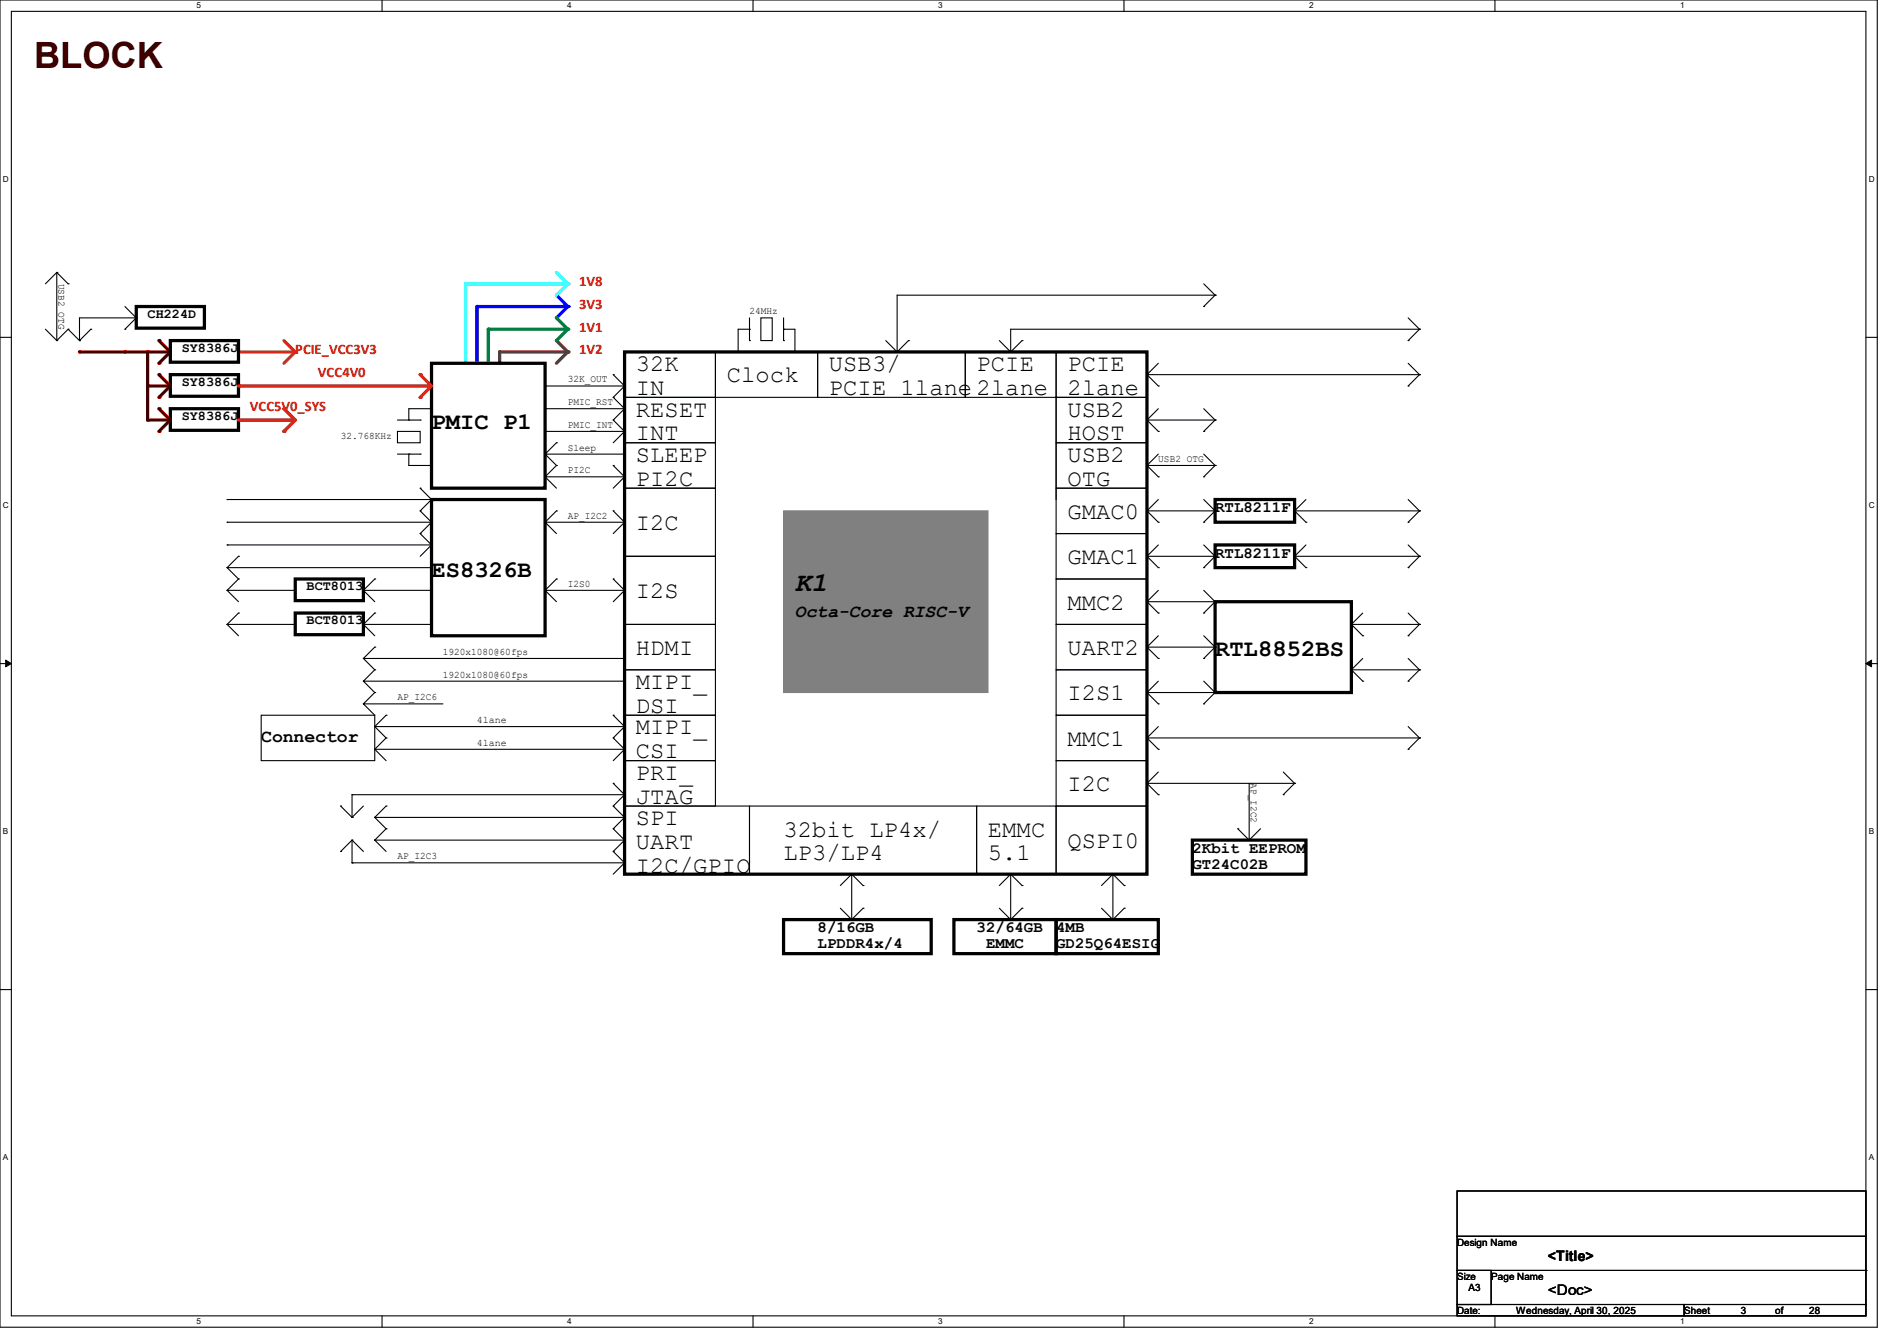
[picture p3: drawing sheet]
<svg xmlns="http://www.w3.org/2000/svg" width="297mm" height="210mm" viewBox="0 0 297 210" stroke-linecap="round" stroke-linejoin="round" font-family="sans-serif">
<path d="M0 0h293.9v207.9h-293.9zM1.8 1.8h290.3v204.3h-290.3z" fill="none" stroke="#000" stroke-width=".17"/>
<g fill="#fff">
<path d="M30.8 .2h.7v1.4h-.7z"/>
<path d="M30.8 206.2h.7v1.4h-.7z"/>
</g>
<path d="M59.8 0v1.8M59.8 206.1v1.8" fill="none" stroke="#000" stroke-width=".17"/>
<g fill="#fff">
<path d="M88.8 .2h.7v1.4h-.7z"/>
<path d="M88.8 206.2h.7v1.4h-.7z"/>
</g>
<path d="M117.9 0v1.8M117.9 206.1v1.8" fill="none" stroke="#000" stroke-width=".17"/>
<g fill="#fff">
<path d="M146.9 .2h.7v1.4h-.7z"/>
<path d="M146.9 206.2h.7v1.4h-.7z"/>
</g>
<path d="M176 0v1.8M176 206.1v1.8" fill="none" stroke="#000" stroke-width=".17"/>
<g fill="#fff">
<path d="M205 .2h.7v1.4h-.7z"/>
<path d="M205 206.2h.7v1.4h-.7z"/>
</g>
<path d="M234.1 0v1.8M234.1 206.1v1.8" fill="none" stroke="#000" stroke-width=".17"/>
<g fill="#fff">
<path d="M263.1 .2h.6v1.4h-.6z"/>
<path d="M263.1 206.2h.6v1.4h-.6z"/>
<path d="M.5 27.3h.9v1.4h-.9z"/>
<path d="M292.6 27.3h.9v1.4h-.9z"/>
<path d="M.5 78.4h.9v1.4h-.9z"/>
<path d="M292.6 78.4h.9v1.4h-.9z"/>
</g>
<path d="M0 52.8h1.8M292.1 52.8h1.8" fill="none" stroke="#000" stroke-width=".17"/>
<g fill="#fff">
<path d="M.5 129.5h.8v1.4h-.8z"/>
<path d="M292.6 129.5h.8v1.4h-.8z"/>
</g>
<path d="M0 103.9h1.8M292.1 103.9h1.8" fill="none" stroke="#000" stroke-width=".17"/>
<path d="M.9 103.4l.9 .5-.9 .5zM292.1 103.9l.9-.5v1z" fill="#000" stroke="#000" stroke-width=".16"/>
<g fill="#fff">
<path d="M.5 180.5h.8v1.4h-.8z"/>
<path d="M292.6 180.5h.8v1.4h-.8z"/>
</g>
<g fill="none" stroke="#000" stroke-width=".17">
<path d="M7.1 51.6l1.8 1.7M8.9 53.3h.1M8.9 42.7h.1M8.9 42.7l-1.8 1.7M8.9 42.7v10.6M8.9 42.7l1.8 1.7M10.7 51.6h.1M10.7 44.4h.1M10.7 51.6l-1.8 1.7M10.7 51.6l1.7 1.7M12.4 53.3h.1M14.2 51.6h.1"/>
<path d="M14.2 51.6l-1.8 1.7M19.6 51.6h.1M19.6 48l1.7 1.8M21.3 49.8h.1M21.3 49.8h-8.9v3.5M21.3 49.8l-1.7 1.8M0 155h1.8M292.1 155h1.8"/>
</g>
<path d="M24.9 53.3l1.8 1.8" fill="none" stroke="#800000" stroke-width=".51"/>
<circle cx="24.9" cy="53.3" r=".25" fill="#800000"/>
<path d="M44.4 53.3l1.8 1.8" fill="none" stroke="#ff8000" stroke-width=".51"/>
<circle cx="46.2" cy="55.1" r=".25" fill="#ff8000"/>
<path d="M46.2 55.1l-1.8 1.8" fill="none" stroke="#ff8000" stroke-width=".51"/>
<circle cx="46.2" cy="55.1" r=".25" fill="#ff8000"/>
<path d="M12.4 55.1h7.2" fill="none" stroke="#800000" stroke-width=".51"/>
<circle cx="12.4" cy="55.1" r=".25" fill="#800000"/>
<path d="M19.6 55.1h7.1" fill="none" stroke="#800000" stroke-width=".51"/>
<circle cx="19.6" cy="55.1" r=".25" fill="#800000"/>
<path d="M37.3 55.1h8.9" fill="none" stroke="#ff8000" stroke-width=".51"/>
<circle cx="46.2" cy="55.1" r=".25" fill="#ff8000"/>
<path d="M26.7 55.1l-1.8 1.8" fill="none" stroke="#800000" stroke-width=".51"/>
<circle cx="24.9" cy="56.9" r=".25" fill="#800000"/>
<path d="M21.3 48h10.7v3.4h-10.7zM26.7 53.3h10.6v3.4h-10.6zM26.7 58.7h10.6v3.4h-10.6zM26.7 64h10.6v3.4h-10.6zM46.2 90.7h10.7v3.4h-10.7zM46.2 96h10.7v3.4h-10.7z" fill="none" stroke="#000" stroke-width=".51"/>
<path d="M24.9 58.7l1.8 1.8" fill="none" stroke="#800000" stroke-width=".51"/>
<circle cx="24.9" cy="58.7" r=".25" fill="#800000"/>
<path d="M23.1 60.5h3.6" fill="none" stroke="#800000" stroke-width=".51"/>
<circle cx="23.1" cy="60.5" r=".25" fill="#800000"/>
<path d="M37.3 60.5h30.3" fill="none" stroke="#f00" stroke-width=".51"/>
<circle cx="37.3" cy="60.5" r=".25" fill="#f00"/>
<path d="M26.7 60.5l-1.8 1.7" fill="none" stroke="#800000" stroke-width=".51"/>
<circle cx="24.9" cy="62.2" r=".25" fill="#800000"/>
<path d="M24.9 64l1.8 1.8" fill="none" stroke="#800000" stroke-width=".51"/>
<circle cx="24.9" cy="64" r=".25" fill="#800000"/>
<path d="M23.1 55.1v5.4" fill="none" stroke="#800000" stroke-width=".51"/>
<circle cx="23.1" cy="55.1" r=".25" fill="#800000"/>
<path d="M23.1 65.8h3.6" fill="none" stroke="#800000" stroke-width=".51"/>
<circle cx="23.1" cy="65.8" r=".25" fill="#800000"/>
<path d="M87.1 42.7l1.8 1.7" fill="none" stroke="#0ff" stroke-width=".51"/>
<circle cx="88.9" cy="44.4" r=".25" fill="#0ff"/>
<path d="M124.5 55.1h.1M124.5 51.6v3.5" fill="none" stroke="#000" stroke-width=".17"/>
<path d="M26.7 65.8l-1.8 1.8" fill="none" stroke="#800000" stroke-width=".51"/>
<circle cx="24.9" cy="67.6" r=".25" fill="#800000"/>
<path d="M72.9 44.4h16" fill="none" stroke="#0ff" stroke-width=".51"/>
<circle cx="88.9" cy="44.4" r=".25" fill="#0ff"/>
<path d="M188.5 44.4l1.7 1.8M190.2 46.2h.1" fill="none" stroke="#000" stroke-width=".17"/>
<path d="M72.9 44.4v12.5" fill="none" stroke="#0ff" stroke-width=".51"/>
<circle cx="72.9" cy="44.5" r=".25" fill="#0ff"/>
<path d="M87.1 46.2l1.8 1.8" fill="none" stroke="#00f" stroke-width=".51"/>
<circle cx="88.9" cy="48" r=".25" fill="#00f"/>
<path d="M88.9 44.4l-1.8 1.8" fill="none" stroke="#0ff" stroke-width=".51"/>
<circle cx="88.9" cy="44.4" r=".25" fill="#0ff"/>
<path d="M122.7 51.6h.1M122.7 51.6h1.8M140.5 55.1h.1M188.5 48h.1M190.2 46.2h.1M190.2 46.2h-49.7v8.9M190.2 46.2l-1.7 1.8" fill="none" stroke="#000" stroke-width=".17"/>
<path d="M23.1 60.5v5.3" fill="none" stroke="#800000" stroke-width=".51"/>
<circle cx="23.1" cy="60.5" r=".25" fill="#800000"/>
<path d="M74.7 48v8.9" fill="none" stroke="#00f" stroke-width=".51"/>
<circle cx="74.7" cy="48" r=".25" fill="#00f"/>
<path d="M74.7 48h14.2" fill="none" stroke="#00f" stroke-width=".51"/>
<circle cx="88.9" cy="48" r=".25" fill="#00f"/>
<path d="M122.7 53.3h.1M122.7 49.8v3.5" fill="none" stroke="#000" stroke-width=".17"/>
<path d="M88.9 48l-1.8 1.8" fill="none" stroke="#00f" stroke-width=".51"/>
<circle cx="88.9" cy="48" r=".25" fill="#00f"/>
<path d="M115.6 55.1h.1M115.6 51.6v3.5M220.5 49.8l1.7 1.8M222.2 51.6h.1" fill="none" stroke="#000" stroke-width=".17"/>
<path d="M76.5 51.6v5.3" fill="none" stroke="#008040" stroke-width=".51"/>
<circle cx="76.5" cy="51.6" r=".25" fill="#008040"/>
<path d="M76.5 51.6h12.4" fill="none" stroke="#008040" stroke-width=".51"/>
<circle cx="88.9" cy="51.6" r=".25" fill="#008040"/>
<path d="M87.1 49.8l1.8 1.8" fill="none" stroke="#008040" stroke-width=".51"/>
<circle cx="87.1" cy="49.8" r=".25" fill="#008040"/>
<path d="M138.7 53.3l1.8 1.8M140.5 55.1h.1M156.5 53.3l1.7 1.8M158.2 55.1h.1M220.5 53.3h.1M222.2 51.6h.1M222.2 51.6h-64v3.5M222.2 51.6l-1.7 1.7" fill="none" stroke="#000" stroke-width=".17"/>
<path d="M87.1 53.3l1.8 1.8" fill="none" stroke="#804000" stroke-width=".51"/>
<circle cx="88.9" cy="55.1" r=".25" fill="#804000"/>
<path d="M115.6 51.6h1.7M117.3 53.3h.1M117.3 51.6h.1M117.3 49.8v3.5M142.2 53.3h.1M142.2 53.3l-1.7 1.8M160 53.3h.1M160 53.3l-1.8 1.8" fill="none" stroke="#000" stroke-width=".17"/>
<path d="M78.2 55.1v1.8" fill="none" stroke="#804000" stroke-width=".51"/>
<circle cx="78.2" cy="55.1" r=".25" fill="#804000"/>
<path d="M78.2 55.1h10.7" fill="none" stroke="#804000" stroke-width=".51"/>
<circle cx="88.9" cy="55.1" r=".25" fill="#804000"/>
<g fill="none" stroke="#000" stroke-width=".17">
<path d="M97.8 55.1h14.2v7.1h-14.2zM112 55.1h16v7.1h-16zM128 55.1h23.1v7.1h-23.1zM165.4 55.1h14.2v7.1h-14.2zM97.8 76.5h14.2v10.6h-14.2zM97.8 87.1h14.2v10.7h-14.2zM165.4 97.8h14.2v7.1h-14.2zM97.8 112h14.2v7.1h-14.2zM97.8 119.1h14.2v7.1h-14.2zM165.4 112h14.2v7.1h-14.2zM165.4 104.9h14.2v7.1h-14.2zM165.4 119.1h14.2v7.1h-14.2z"/>
<path d="M97.8 126.2h19.5v10.7h-19.5zM165.4 126.2h14.2v10.7h-14.2z"/>
</g>
<path d="M190.2 78.2h12.5v3.6h-12.5zM190.2 85.3h12.5v3.6h-12.5zM149.4 144h16v5.4h-16zM165.4 144h16v5.4h-16z" fill="none" stroke="#000" stroke-width=".51"/>
<path d="M88.9 51.6l-1.8 1.7" fill="none" stroke="#008040" stroke-width=".51"/>
<circle cx="87.1" cy="53.3" r=".25" fill="#008040"/>
<path d="M67.6 56.9h17.7v19.6h-17.7zM67.6 78.2h17.7v21.4h-17.7zM190.2 94.2h21.4v14.3h-21.4zM186.7 131.6h17.8v5.3h-17.8zM122.7 144h23.1v5.4h-23.1z" fill="none" stroke="#000" stroke-width=".51"/>
<path d="M119.1 49.8h1.8v3.5h-1.8zM151.1 55.1h14.3v7.1h-14.3zM62.2 67.6h3.6v1.7h-3.6zM97.8 62.2h14.2v7.1h-14.2zM97.8 69.3h14.2v7.2h-14.2zM165.4 76.5h14.2v7.1h-14.2zM97.8 97.8h14.2v7.1h-14.2zM165.4 90.7h14.2v7.1h-14.2zM165.4 83.6h14.2v7.1h-14.2zM97.8 104.9h14.2v7.1h-14.2zM117.3 126.2h35.6v10.7h-35.6zM152.9 126.2h12.5v10.7h-12.5z" fill="none" stroke="#000" stroke-width=".17"/>
<path d="M67.6 60.5l-1.8 1.7" fill="none" stroke="#f00" stroke-width=".51"/>
<circle cx="65.8" cy="62.2" r=".25" fill="#f00"/>
<path d="M88.9 55.1l-1.8 1.8" fill="none" stroke="#804000" stroke-width=".51"/>
<circle cx="88.9" cy="55.1" r=".25" fill="#804000"/>
<path d="M179.6 58.7h.1M179.6 58.7l1.8 1.8M179.6 58.7h42.6M181.4 56.9l-1.8 1.8M220.5 56.9l1.7 1.8M222.2 58.7h.1M222.2 58.7l-1.7 1.8M181.4 60.5h.1M220.5 60.5h.1" fill="none" stroke="#000" stroke-width=".17"/>
<path d="M65.8 58.7l1.8 1.8" fill="none" stroke="#f00" stroke-width=".51"/>
<circle cx="65.8" cy="58.7" r=".25" fill="#f00"/>
<g fill="none" stroke="#000" stroke-width=".17">
<path d="M96 58.7h.1M96 58.7l1.8 1.8M35.6 78.2h.1M35.6 78.2h32M62.2 65.8h3.6M62.2 71.1h3.6M64 65.8h.1M64 71.1h.1M64 71.1v1.8h3.6M65.8 65.8h.1M65.8 71.1h.1M65.8 76.5h.1"/>
<path d="M65.8 76.5l1.8 1.7M67.6 64h.1M67.6 72.9h.1M67.6 78.2h.1M67.6 64h-3.6v1.8M67.6 78.2l-1.8 1.8M85.3 60.5h.1M85.3 64h.1M85.3 67.6h.1M85.3 71.1h.1M85.3 74.7h.1M85.3 64h12.5"/>
<path d="M85.3 60.5h12.5M85.3 71.1h12.5M85.3 67.6h12.5M85.3 71.1l1.8 1.8M85.3 74.7l1.8 1.8M85.3 74.7h12.5M87.1 69.3h.1M87.1 72.9h.1M87.1 69.3l-1.8 1.8M87.1 72.9l-1.8 1.8M96 62.2h.1M96 65.8h.1"/>
<path d="M96 72.9h.1M96 62.2l1.8 1.8M96 65.8l1.8 1.8M96 72.9l1.8 1.8M97.8 60.5h.1M97.8 64h.1M97.8 67.6h.1M97.8 74.7h.1M97.8 60.5l-1.8 1.7M97.8 64l-1.8 1.8M97.8 67.6l-1.8 1.7M97.8 74.7l-1.8 1.8"/>
<path d="M165.4 62.2h.1M165.4 62.2v16M179.6 72.9h.1M179.6 72.9h10.6M179.6 72.9l1.8 1.8M181.4 74.7h.1M181.4 71.1l-1.8 1.8M181.4 78.2l-1.8 1.8M188.5 74.7h.1M188.5 71.1l1.7 1.8M188.5 78.2l1.7 1.8M190.2 72.9h.1"/>
<path d="M190.2 72.9l-1.7 1.8M204.5 78.2l-1.8 1.8M220.5 78.2l1.7 1.8M35.6 81.8h.1M35.6 85.3h.1M35.6 88.9h.1M35.6 92.5h.1M35.6 97.8h.1M35.6 81.8h32M35.6 85.3h32M35.6 88.9h32M35.6 88.9l1.7 1.8"/>
<path d="M35.6 92.5h10.6M35.6 92.5l1.7 1.7M35.6 97.8h10.6M35.6 97.8l1.7 1.8M37.3 87.1h.1M37.3 90.7h.1M37.3 96h.1M37.3 87.1l-1.7 1.8M37.3 90.7l-1.7 1.8M37.3 96l-1.7 1.8M56.9 92.5h.1M56.9 97.8h.1"/>
<path d="M56.9 92.5h10.7M56.9 92.5l1.8 1.7M56.9 97.8h10.7M56.9 97.8l1.8 1.8M58.7 90.7h.1M58.7 96h.1M58.7 90.7l-1.8 1.8M58.7 96l-1.8 1.8M65.8 80h.1M65.8 83.6h.1M65.8 80l1.8 1.8M65.8 83.6l1.8 1.7"/>
<path d="M67.6 81.8h.1M67.6 85.3h.1M67.6 81.8l-1.8 1.8M67.6 85.3l-1.8 1.8M85.3 81.8h.1M85.3 92.5h.1M85.3 81.8h12.5M85.3 81.8l1.8 1.8M85.3 92.5h12.5M85.3 92.5l1.8 1.7M87.1 80h.1M87.1 90.7h.1"/>
<path d="M87.1 80l-1.8 1.8M87.1 90.7l-1.8 1.8M96 80h.1M96 90.7h.1M96 80l1.8 1.8M96 90.7l1.8 1.8M97.8 81.8h.1M97.8 92.5h.1M97.8 81.8l-1.8 1.8M97.8 92.5l-1.8 1.7M179.6 80h.1M179.6 87.1h.1"/>
<path d="M179.6 94.2h.1M179.6 80l1.8 1.8M179.6 80h10.6M179.6 87.1l1.8 1.8M179.6 87.1h10.6M179.6 94.2l1.8 1.8M179.6 94.2h10.6M181.4 81.8h.1M181.4 88.9h.1M181.4 96h.1M181.4 85.3l-1.8 1.8M181.4 92.5l-1.8 1.7"/>
<path d="M181.4 99.6l-1.8 1.7M188.5 81.8h.1M188.5 88.9h.1M188.5 96h.1M188.5 85.3l1.7 1.8M188.5 92.5l1.7 1.7M188.5 99.6l1.7 1.7M190.2 80h.1M190.2 87.1h.1M190.2 94.2h.1M190.2 80l-1.7 1.8M190.2 87.1l-1.7 1.8"/>
<path d="M190.2 94.2l-1.7 1.8M202.7 80h.1M202.7 87.1h.1M202.7 80h19.5M202.7 80l1.8 1.8M202.7 87.1h19.5M202.7 87.1l1.8 1.8M204.5 81.8h.1M204.5 88.9h.1M204.5 85.3l-1.8 1.8M211.6 97.8h.1M211.6 97.8h10.6"/>
<path d="M211.6 97.8l1.8 1.8M213.4 99.6h.1M213.4 96l-1.8 1.8M220.5 81.8h.1M220.5 88.9h.1M220.5 99.6h.1M220.5 85.3l1.7 1.8M220.5 96l1.7 1.8M222.2 80h.1M222.2 87.1h.1M222.2 97.8h.1M222.2 80l-1.7 1.8"/>
<path d="M222.2 87.1l-1.7 1.8M222.2 97.8l-1.7 1.8M56.9 103.1h.1M56.9 106.7h.1M56.9 110.2h.1M56.9 103.1h40.9M56.9 103.1l1.8 1.8M56.9 106.7h40.9M56.9 106.7l1.8 1.8M56.9 110.2h12.4M56.9 110.2l1.8 1.8M58.7 101.3h.1"/>
<path d="M58.7 104.9h.1M58.7 108.5h.1M58.7 101.3l-1.8 1.8M58.7 108.5l-1.8 1.7M58.7 104.9l-1.8 1.8M179.6 101.3h.1M179.6 108.5h.1M179.6 115.6h.1M179.6 101.3h10.6M179.6 101.3l1.8 1.8M179.6 108.5l1.8 1.7M179.6 108.5h10.6"/>
<path d="M179.6 115.6l1.8 1.7M179.6 115.6h42.6M181.4 103.1h.1M181.4 110.2h.1M181.4 117.3h.1M181.4 106.7l-1.8 1.8M181.4 113.8l-1.8 1.8M188.5 103.1h.1M188.5 110.2h.1M188.5 106.7l1.7 1.8M190.2 101.3h.1M190.2 108.5h.1"/>
<path d="M190.2 101.3l-1.7 1.8M190.2 108.5l-1.7 1.7M211.6 104.9h.1M211.6 104.9l1.8 1.8M211.6 104.9h10.6M213.4 106.7h.1M213.4 103.1l-1.8 1.8M220.5 106.7h.1M220.5 117.3h.1M220.5 103.1l1.7 1.8M220.5 113.8l1.7 1.8M222.2 104.9h.1"/>
<path d="M222.2 115.6h.1M222.2 104.9l-1.7 1.8M222.2 115.6l-1.7 1.7M53.3 126.2h.1M53.3 133.3h.1M53.3 126.2l1.8 1.8M55.1 128h.1M55.1 124.5h.1M55.1 135.1h.1M55.1 131.6h.1M55.1 124.5v3.5M55.1 131.6v3.5"/>
<path d="M55.1 131.6l-1.8 1.7M55.1 124.5h42.7M55.1 131.6l1.8 1.7M55.1 135.1h42.7M56.9 126.2l-1.8 1.8M58.7 128h.1M58.7 131.6h.1M58.7 128h39.1M58.7 128l1.8 1.8M58.7 131.6h39.1M58.7 131.6l1.8 1.7M60.5 126.2h.1"/>
<path d="M60.5 129.8h.1M60.5 129.8l-1.8 1.8M60.5 126.2l-1.8 1.8M96 122.7h.1M96 126.2h.1M96 129.8h.1M96 133.3h.1M96 122.7l1.8 1.8M96 126.2l1.8 1.8M96 129.8l1.8 1.8M96 133.3l1.8 1.8M97.8 124.5h.1"/>
<path d="M97.8 128h.1M97.8 131.6h.1M97.8 135.1h.1M97.8 124.5l-1.8 1.7M97.8 128l-1.8 1.8M97.8 131.6l-1.8 1.7M97.8 135.1l-1.8 1.8M133.3 136.9h.1M133.3 136.9l-1.7 1.8M133.3 136.9v7.1M133.3 136.9l1.8 1.8M135.1 138.7h.1"/>
<path d="M158.2 136.9h.1M158.2 136.9l-1.7 1.8M158.2 136.9v7.1M158.2 136.9l1.8 1.8M160 138.7h.1M174.2 136.9h.1M174.2 136.9l-1.7 1.8M174.2 136.9v7.1M174.2 136.9l1.8 1.8M176 138.7h.1M179.6 122.7h.1M179.6 122.7l1.8 1.8"/>
<path d="M179.6 122.7h23.1M181.4 124.5h.1M181.4 120.9l-1.8 1.8M193.8 129.8h.1M193.8 129.8l1.8 1.8M195.6 131.6h.1M195.6 122.7v8.9M197.4 129.8l-1.8 1.8M200.9 124.5h.1M200.9 120.9l1.8 1.8M202.7 122.7h.1M202.7 122.7l-1.8 1.8"/>
<path d="M131.6 142.2l1.7 1.8M133.3 144h.1M135.1 142.2h.1M135.1 142.2l-1.8 1.8M156.5 142.2l1.7 1.8M158.2 144h.1M160 142.2h.1M160 142.2l-1.8 1.8M172.5 142.2l1.7 1.8M174.2 144h.1M176 142.2h.1M176 142.2l-1.8 1.8"/>
</g>
<path d="M97.8 55.1h81.8v81.8h-81.8z" fill="none" stroke="#000" stroke-width=".51"/>
<path d="M122.7 80h32v28.5h-32z" fill-rule="evenodd" fill="#808080" stroke="#808080" stroke-width=".17"/>
<path d="M37.3 65.8h8.9" fill="none" stroke="#f00" stroke-width=".51"/>
<circle cx="37.3" cy="65.8" r=".25" fill="#f00"/>
<path d="M46.2 65.8l-1.8 1.8" fill="none" stroke="#f00" stroke-width=".51"/>
<circle cx="44.5" cy="67.6" r=".25" fill="#f00"/>
<path d="M44.4 64l1.8 1.8" fill="none" stroke="#f00" stroke-width=".51"/>
<circle cx="44.5" cy="64" r=".25" fill="#f00"/>
<g fill="none" stroke="#000" stroke-width=".17">
<path d="M165.4 69.3h14.2v7.2h-14.2zM165.4 62.2h14.2v7.1h-14.2zM179.6 65.8h.1M179.6 65.8l1.8 1.8M179.6 65.8h10.6M181.4 67.6h.1M181.4 64l-1.8 1.8M188.5 67.6h.1M188.5 64l1.7 1.8M190.2 65.8h.1M190.2 65.8l-1.7 1.8M40.9 112h17.8v7.1h-17.8z"/>
<path d="M58.7 113.8h.1M58.7 117.3h.1M58.7 113.8h39.1M58.7 113.8l1.8 1.8M58.7 117.3h39.1M58.7 117.3l1.8 1.8M60.5 112h.1M60.5 115.6h.1M60.5 112l-1.8 1.8M60.5 115.6l-1.8 1.7M96 112h.1M96 115.6h.1"/>
<path d="M96 112l1.8 1.8M96 115.6l1.8 1.7M97.8 113.8h.1M97.8 117.3h.1M97.8 113.8l-1.8 1.8M97.8 117.3l-1.8 1.8M228.1 186.5h64v7.1h-64zM228.1 193.6h64v5.4h-64zM228.1 199h5.4v5.3h-5.4zM292.1 199h.1M292.1 199v5.3M228.1 204.3h35.6v1.8h-35.6z"/>
<path d="M263.7 204.3h28.4v1.8h-28.4z"/>
</g>
<text font-size="5.7" fill="#400000" x="5.3" y="10.6">BLOCK</text>
<text font-size="4.2" x="124.5" y="92.5">K1</text>
<g font-size="3.7">
<text x="99.6" y="58.1">32K</text>
<text x="113.8" y="59.9">Clock</text>
<text x="129.8" y="58.1">USB3/</text>
<text x="152.9" y="58.1">PCIE</text>
<text x="167.1" y="58.1">PCIE</text>
<text x="99.6" y="61.8">IN</text>
<text x="99.6" y="65.2">RESET</text>
<text x="129.8" y="61.8">PCIE 1lane</text>
<text x="152.9" y="61.8">2lane</text>
<text x="167.1" y="61.8">2lane</text>
<text x="167.1" y="65.2">USB2</text>
<text x="67.6" y="67.2">PMIC P1</text>
<text x="99.6" y="69">INT</text>
<text x="167.1" y="69">HOST</text>
<text x="99.6" y="72.3">SLEEP</text>
<text x="99.6" y="76.1">PI2C</text>
<text x="167.1" y="72.3">USB2</text>
<text x="167.1" y="76.1">OTG</text>
<text x="99.6" y="83">I2C</text>
<text x="167.1" y="81.2">GMAC0</text>
<text x="167.1" y="88.3">GMAC1</text>
<text x="67.6" y="90.3">ES8326B</text>
<text x="99.6" y="93.7">I2S</text>
<text x="167.1" y="95.5">MMC2</text>
<text x="99.6" y="102.6">HDMI</text>
<text x="99.6" y="107.9">MIPI_</text>
<text x="167.1" y="102.6">UART2</text>
<text x="190.2" y="102.7">RTL8852BS</text>
<text x="99.6" y="111.6">DSI</text>
<text x="167.1" y="109.7">I2S1</text>
<text x="99.6" y="115">MIPI_</text>
<text x="99.6" y="118.7">CSI</text>
<text x="167.1" y="116.8">MMC1</text>
<text x="99.6" y="122.1">PRI_</text>
<text x="99.6" y="125.9">JTAG</text>
<text x="167.1" y="123.9">I2C</text>
<text x="99.6" y="129.2">SPI</text>
<text x="122.7" y="131">32bit LP4x/</text>
<text x="154.7" y="131">EMMC</text>
<text x="99.6" y="133">UART</text>
<text x="99.6" y="136.7">I2C/GPIO</text>
<text x="122.7" y="134.7">LP3/LP4</text>
<text x="154.7" y="134.7">5.1</text>
<text x="167.1" y="132.8">QSPI0</text>
</g>
<g font-size="2.8">
<text x="124.5" y="96.6">Octa-Core RISC-V</text>
<text x="40.9" y="116.2">Connector</text>
</g>
<g font-size="2.5">
<text x="190.2" y="80.2">RTL8211F</text>
<text x="190.2" y="87.3">RTL8211F</text>
<text x="186.7" y="133.6">2Kbit EEPROM</text>
<text x="186.7" y="136">GT24C02B</text>
<text x="128" y="146">8/16GB</text>
<text x="128" y="148.5">LPDDR4x/4</text>
<text x="152.9" y="146">32/64GB</text>
<text x="154.4" y="148.5">EMMC</text>
<text x="165.4" y="146">4MB</text>
<text x="165.4" y="148.5">GD25Q64ESIG</text>
</g>
<g font-size="2.3" fill="#f00">
<text x="90.7" y="44.8">1V8</text>
<text x="90.7" y="48.4">3V3</text>
<text x="90.7" y="51.9">1V1</text>
<text x="46.2" y="55.5">PCIE_VCC3V3</text>
<text x="49.8" y="59.1">VCC4V0</text>
<text x="90.7" y="55.5">1V2</text>
<text x="39.1" y="64.4">VCC5V0_SYS</text>
</g>
<g font-size="2.3">
<text x="242.4" y="197.5">&lt;Title&gt;</text>
<text x="242.4" y="202.8">&lt;Doc&gt;</text>
</g>
<g font-size="2.1">
<text x="23.1" y="49.7">CH224D</text>
<text x="28.4" y="55.1">SY8386J</text>
<text x="28.4" y="60.4">SY8386J</text>
<text x="28.4" y="65.7">SY8386J</text>
<text x="48" y="92.4">BCT8013</text>
<text x="48" y="97.7">BCT8013</text>
</g>
<g font-size="1.6">
<text x="9.1" y="44.4" transform="rotate(90 9.1 44.4)">USB2 OTG</text>
<text x="117.3" y="49.2">24MHz</text>
<text x="88.9" y="59.9">32K_OUT</text>
<text x="88.9" y="63.5">PMIC_RST</text>
<text x="53.3" y="68.8">32.768KHz</text>
<text x="88.9" y="67">PMIC_INT</text>
<text x="88.9" y="70.6">Sleep</text>
<text x="88.9" y="74.1">PI2C</text>
<text x="181.4" y="72.3">USB2 OTG</text>
<text x="88.9" y="81.2">AP_I2C2</text>
<text x="88.9" y="91.9">I2S0</text>
<text x="69.3" y="106.1">1920x1080@60fps</text>
<text x="69.3" y="102.6">1920x1080@60fps</text>
<text x="62.2" y="109.7">AP_I2C6</text>
<text x="74.7" y="113.2">4lane</text>
<text x="74.7" y="116.8">4lane</text>
<text x="195.8" y="122.7" transform="rotate(90 195.8 122.7)">AP_I2C2</text>
<text x="62.2" y="134.6">AP_I2C3</text>
<text x="228.1" y="195.1">Design Name</text>
<text x="228.1" y="200.4">Size</text>
<text x="229.9" y="202.2">A3</text>
<text x="233.5" y="200.4">Page Name</text>
<text x="228.1" y="205.7">Date:</text>
<text x="237.4" y="205.7">Wednesday, April 30, 2025</text>
<text x="263.7" y="205.7">Sheet</text>
<text x="272.6" y="205.7">3</text>
<text x="277.9" y="205.7">of</text>
<text x="283.2" y="205.7">28</text>
</g>
<g font-size="1.3">
<text x="30.8" y="1.3">5</text>
<text x="88.8" y="1.3">4</text>
<text x="146.9" y="1.3">3</text>
<text x="205" y="1.3">2</text>
<text x="263.1" y="1.3">1</text>
<text x=".5" y="28.4">D</text>
<text x="292.6" y="28.4">D</text>
<text x=".5" y="79.5">C</text>
<text x="292.6" y="79.5">C</text>
<text x=".5" y="130.6">B</text>
<text x="292.6" y="130.6">B</text>
<text x=".5" y="181.7">A</text>
<text x="292.6" y="181.7">A</text>
<text x="30.8" y="207.4">5</text>
<text x="88.8" y="207.4">4</text>
<text x="146.9" y="207.4">3</text>
<text x="205" y="207.4">2</text>
<text x="263.1" y="207.4">1</text>
</g>
</svg>
